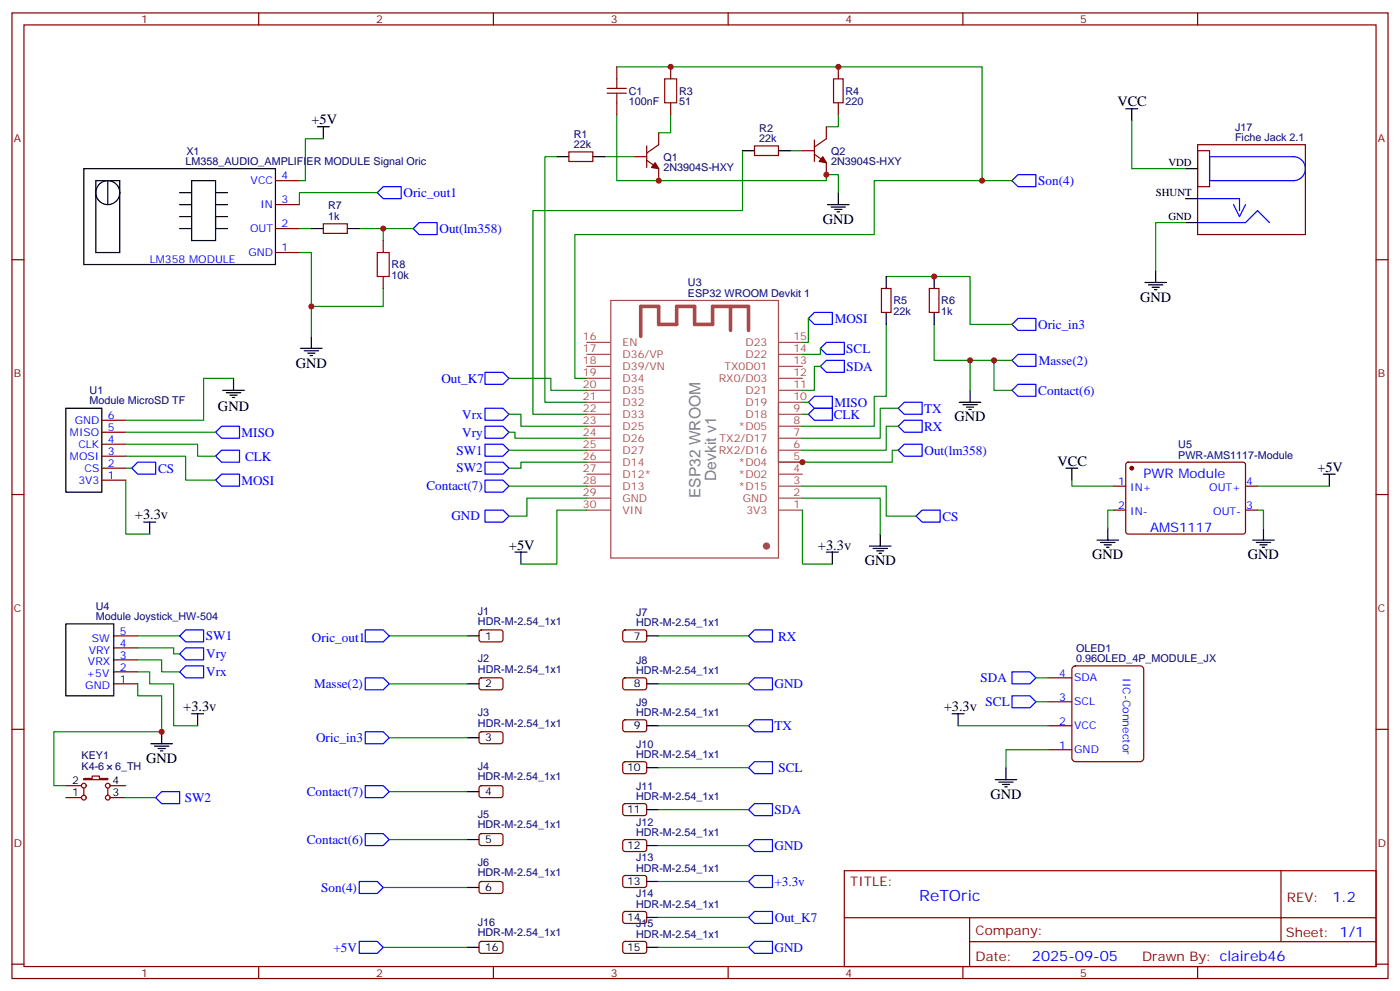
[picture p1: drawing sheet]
<svg xmlns="http://www.w3.org/2000/svg" width="412mm" height="292mm" viewBox="0 0 412 292" stroke-linecap="round" stroke-linejoin="round" font-family="sans-serif">
<g fill="none" stroke="#870000" stroke-width=".35">
<path d="M3.5 3.8h405.4v284.3h-405.4zM7.1 7.3h398.2v277.3h-398.2zM76.2 3.8v3.5M145.3 3.8v3.5M181.7 19.7v3.5M197.6 19.7v3.5M214.5 3.8v3.5M246.9 19.7v3.5M283.6 3.8v3.5M352.8 3.8v3.5M181.7 30.3v3.5M194 39.1v3.5l-3.5 2.5"/>
<path d="M197.6 30.3v3.5M243.4 37.3v3.6l-3.5 2.4M246.9 30.3v3.5M81.1 53.2h7.1M167.6 44.7h7v2.9h-7zM187 46.1h3.5M190.5 47.2l3.5 2.5v3.5M190.5 43v6.3M222.2 43h7.1v2.8h-7.1zM236.4 44.4h3.5M239.9 45.4l3.5 2.5v3.5M239.9 41.2v6.4"/>
<path d="M3.5 76.5h3.6M81.1 74.4h7.1M81.1 67.3h7.1M81.1 60.3h7.1M95.2 65.9h7.1v2.8h-7.1zM112.9 70.8v3.6M405.3 76.5h3.6M112.9 81.4v3.5M259.6 84.9h2.9v7.1h-2.9zM273.8 84.9h2.8v7.1h-2.8zM30 137.9h7M30 134.3h7"/>
<path d="M30 130.8h7M30 127.3h7M30 123.8h7M331.8 136.3l.5-.2 34.2 .1 .4 .6-.1 20-.6 .5-34.2-.1-.4-.6v-19.8zM3.5 145.6h3.6M30 141.4h7M328.1 143.2h3.5M328.1 150.2h3.5M366.9 143.2h3.5M366.9 150.2h3.5M405.3 145.6h3.6M33.5 197.8h7.1"/>
<path d="M33.5 194.3h7.1M33.5 190.8h7.1M33.5 187.3h7.1M141.3 185.7l.5-.2h5.9l.5 .7-.1 2.4-.6 .4h-6l-.4-.7v-2.1zM141.3 199.8l.5-.2 5.9 .1 .5 .6-.1 2.4-.6 .4h-6l-.4-.7v-2.1zM183.7 185.7l.4-.2h6l.4 .7-.1 2.4-.6 .4h-5.9l-.5-.7v-2.1zM183.7 199.8l.4-.2 6 .1 .4 .6-.1 2.4-.6 .4h-5.9l-.5-.7v-2.1zM308.7 199.6h7M316 196.5l.8-.4h19l.9 .4 .2 .6v26.1l-.5 .9-.6 .2h-19l-.9-.5-.2-.6v-26.1zM3.5 214.8h3.6M33.5 201.4h7.1M141.3 215.7l.5-.2h5.9l.5 .7-.1 2.4-.6 .4-6-.1-.4-.6v-2.1z"/>
<path d="M183.7 212.2l.4-.3 6 .1 .4 .7-.1 2.3-.6 .5-5.9-.1-.5-.6v-2.1zM308.7 206.7h7M308.7 213.7h7M405.3 214.8h3.6M19.4 234.9h4.6M19.4 231.4h4.6M24.7 229.2h2.5v-.7h2.1v.7h2.4v.4h-7zM24.7 232.1v2.1M31.7 232.1v2.1M32.5 234.9h4.5M32.5 231.4h4.5M141.3 231.6l.5-.2h5.9l.5 .7-.1 2.3-.6 .5-6-.1-.4-.6v-2.1z"/>
<path d="M183.7 224.5l.4-.2 6 .1 .4 .6-.1 2.4-.6 .4h-5.9l-.5-.7v-2.1zM183.7 236.8l.4-.2 6 .1 .4 .6-.1 2.4-.6 .5-5.9-.1-.5-.6v-2.2zM308.7 220.8h7M141.3 245.7l.5-.2h5.9l.5 .7-.1 2.4-.6 .4-6-.1-.4-.6v-2.1zM141.3 259.8l.5-.2h5.9l.5 .7-.1 2.4-.6 .4-6-.1-.4-.6v-2.1zM183.7 247.4l.4-.2 6 .1 .4 .6-.1 2.4-.6 .5-5.9-.1-.5-.7v-2.1zM183.7 258l.4-.2 6 .1 .4 .6-.1 2.4-.6 .4h-5.9l-.5-.7v-2.1zM248.7 256.4h156.6v28.2h-156.6zM377.3 256.4v20.9M141.3 277.4l.5-.2 5.9 .1 .5 .6-.1 2.4-.6 .4h-6l-.4-.7v-2.1zM183.7 268.6l.4-.2h6l.4 .7-.1 2.4-.6 .4h-5.9l-.5-.7v-2.1zM183.7 277.4l.4-.2 6 .1 .4 .6-.1 2.4-.6 .4h-5.9l-.5-.7v-2.1z"/>
<path d="M248.7 270.2h156.5M285.6 277.3h119.6M285.6 270.2v14.2M3.5 283.9h3.6M76.2 284.6v3.5M145.3 284.6v3.5M214.5 284.6v3.5M283.6 284.6v3.5M352.8 284.6v3.5M405.3 283.9h3.6"/>
<circle cx="24.7" cy="231.4" r=".71"/>
<circle cx="24.7" cy="234.9" r=".71"/>
<circle cx="31.8" cy="234.9" r=".71"/>
<circle cx="31.8" cy="231.4" r=".71"/>
</g>
<g fill="none" stroke="#000" stroke-width=".35">
<path d="M93.5 37.3h3.5M95.2 37.3v3.6M331.6 32h3.5M333.4 32v3.6M24.7 49.7h56.4v28.2h-56.4zM28.2 53.2h7.1v21.2h-7.1zM31.7 53.2v7.1M52.9 56.7h3.5M56.4 53.2h7.1v17.6h-7.1zM63.5 56.7h3.5M164 46.1h3.6M174.6 46.1h3.6"/>
<path d="M218.7 44.4h3.5M229.3 44.4h3.5M246.9 56.7v3.6M349.2 49.7h3.6M349.2 58.5h3.6M52.9 60.3h3.5M52.9 67.3h3.5M52.9 63.8h3.5M63.5 60.3h3.5M67 63.8h-3.5v3.5h3.5M91.7 67.3h3.5M102.3 67.3h3.5"/>
<path d="M243.8 60.3h6.3M244.8 61h4.3M245.9 61.7h2.1M246.6 62.4h.7M340.4 79.7v3.5M349.2 65.5h3.6M91.7 99.1v3.5M261.1 81.4v3.5M261.1 92v3.5M275.2 81.4v3.5M275.2 92v3.5M337.3 83.2h6.3"/>
<path d="M338.3 83.9h4.2M339.4 84.6h2.1M340.1 85.3h.7M65.6 114.9h6.4M66.7 115.6h4.2M67.7 116.3h2.1M68.4 117.1h.7M68.8 111.4v3.5M88.5 102.6h6.4M89.6 103.3h4.2M90.7 104h2.1M91.4 104.7h.7"/>
<path d="M282.6 118.5h6.3M283.6 119.2h4.3M284.7 119.9h2.1M285.8 114.9v3.6M19.4 120.2h10.6v24.7h-10.6zM285.4 120.6h.7M314 137.9h3.5M315.7 137.9v3.5M389.8 139.6h3.5M391.6 139.6v3.6M42.3 153.7h3.6M44.1 153.7v3.6"/>
<path d="M259.3 157.3v3.5M323.1 159h6.4M324.2 159.7h4.2M326.3 155.5v3.5M369 159h6.4M370.1 159.7h4.2M372.2 155.5v3.5M151.7 162.6h3.5M153.5 162.6v3.5M243.4 162.6h3.5M245.2 162.6v3.5M256.1 160.8h6.4"/>
<path d="M257.2 161.5h4.2M258.2 162.2h2.1M258.9 162.9h.7M325.3 160.4h2.1M326 161.1h.7M371.1 160.4h2.1M371.8 161.1h.7M19.4 183.7h14.1v21.2h-14.1zM137.6 187.3h3.5M190.5 187.3h3.5M44.4 219h6.4M45.5 219.7h4.2"/>
<path d="M47.6 215.5v3.5M56.4 210.2h3.6M58.2 210.2v3.5M137.6 201.4h3.5M137.6 217.2h3.5M190.5 201.4h3.5M190.5 213.7h3.5M280.5 210.2h3.5M282.2 210.2v3.5M46.6 220.4h2.1M47.3 221.1h.7M137.6 233.1h3.5"/>
<path d="M190.5 226.1h3.5M190.5 238.4h3.5M293.2 229.6h6.3M294.2 230.3h4.2M295.3 231h2.1M296 231.7h.7M296.3 226.1v3.5M137.6 247.2h3.5M190.5 249h3.5M190.5 259.6h3.5M137.6 261.3h3.5M137.6 279h3.5"/>
<path d="M190.5 270.2h3.5M190.5 279h3.5"/>
<circle cx="31.7" cy="56.7" r="3.5"/>
</g>
<g fill="none" stroke="#00f" stroke-width=".35">
<path d="M111.1 56.7l1.8-1.7h5.3v3.5h-5.3zM298.1 53.2l1.8-1.8h5.3v3.6h-5.3zM352.8 58.5h12.3v3.5M356.3 46.1h24.7a3.5 3.5 0 0 1 3.5 3.6 3.5 3.5 0 0 1-3.5 3.5h-24.7zM121.7 67.3l1.8-1.8h5.3v3.6h-5.3zM352.8 65.5h14.1l3.5-3.5 3.5 3.5M363.4 60.3l1.7 3.5 1.8-3.5M238.1 93.8l1.8-1.8h5.3v3.5h-5.3zM298.1 95.5l1.8-1.7h5.3v3.5h-5.3zM142.9 109.6h5.3l1.7 1.8-1.7 1.8h-5.3zM238.1 118.5l1.8-1.8h5.3v3.5h-5.3zM241.7 107.9l1.7-1.8h5.3v3.5h-5.3z"/>
<path d="M241.7 102.6l1.7-1.8h5.3v3.6h-5.3zM298.1 114.9l1.8-1.7h5.3v3.5h-5.3zM298.1 106.1l1.8-1.7h5.3v3.5h-5.3zM38.8 137.9l1.8-1.8h5.3v3.5h-5.3zM63.5 127.3l1.8-1.8h5.3v3.5h-5.3zM63.5 134.3l1.8-1.7h5.3v3.5h-5.3zM142.9 120.2h5.3l1.7 1.8-1.7 1.8h-5.3zM142.9 125.5h5.3l1.7 1.8-1.7 1.7h-5.3zM142.9 130.8h5.3l1.7 1.8-1.7 1.7h-5.3zM142.9 136.1h5.3l1.7 1.8-1.7 1.7h-5.3zM238.1 122l1.8-1.8h5.3v3.6h-5.3zM264.6 120.2l1.7-1.7h5.3v3.5h-5.3z"/>
<path d="M266.3 130.8h5.3v3.5h-5.3l-1.7-1.7zM266.3 123.8h5.3v3.5h-5.3l-1.7-1.8zM63.5 141.4l1.8-1.8h5.3v3.6h-5.3zM142.9 141.4h5.3l1.7 1.8-1.7 1.7h-5.3zM142.9 150.2h5.3l1.7 1.8-1.7 1.7h-5.3zM271.6 150.2h5.3v3.5h-5.3l-1.7-1.7zM52.9 187.3l1.8-1.8h5.3v3.5h-5.3zM52.9 192.5l1.8-1.7h5.3v3.5h-5.3zM52.9 197.8l1.8-1.7h5.3v3.5h-5.3zM107.6 185.5h5.3l1.8 1.8-1.8 1.7h-5.3zM107.6 199.6h5.3l1.8 1.8-1.8 1.7h-5.3zM220.5 187.3l1.7-1.8h5.3v3.5h-5.3z"/>
<path d="M298.1 197.8h5.3l1.8 1.8-1.8 1.8h-5.3zM107.6 215.5h5.3l1.8 1.7-1.8 1.8h-5.3zM220.5 201.4l1.7-1.8h5.3v3.5h-5.3zM220.5 213.7l1.7-1.8h5.3v3.6h-5.3zM298.1 204.9h5.3l1.8 1.8-1.8 1.7h-5.3zM45.9 234.9l1.7-1.8h5.3v3.5h-5.3zM107.6 231.4h5.3l1.8 1.7-1.8 1.8h-5.3zM220.5 238.4l1.7-1.8h5.3v3.6h-5.3zM222.2 224.3h5.3v3.5h-5.3l-1.7-1.7zM105.8 259.6h5.3l1.8 1.7-1.8 1.8h-5.3zM107.6 245.5h5.3l1.8 1.7-1.8 1.8h-5.3zM220.5 249l1.7-1.8h5.3v3.6h-5.3z"/>
<path d="M220.5 259.6l1.7-1.8h5.3v3.5h-5.3zM105.8 277.2h5.3l1.8 1.8-1.8 1.7h-5.3zM220.5 270.2l1.7-1.8h5.3v3.5h-5.3zM220.5 279l1.7-1.8h5.3v3.5h-5.3z"/>
</g>
<g fill="none" stroke="#008700" stroke-width=".35">
<path d="M181.7 19.7h107.6v33.5h-31.8v15.9h-88.2v42.3h3.6M181.7 33.8v19.4h61.7v-1.8h3.5v5.3M197.6 33.8v5.3h-3.6M246.9 33.8v3.5h-3.5M333.4 35.6v14.1h15.8M95.2 40.9h-5.2v12.3h-1.8M111.1 56.7h-22.9v3.6M164 46.1h-3.5v72.4h12.4M178.2 46.1h8.8M218.7 44.4v17.6h-61.7v60h15.9M232.8 44.4h3.6M289.3 53.2h8.8"/>
<path d="M88.2 74.4h3.5v24.7M88.2 67.3h3.5M105.8 67.3h15.9M112.9 67.3v3.5M349.2 65.5h-8.8v14.2M112.9 84.9v5.3h-21.2M238.1 93.8v7h-1.7M261.1 95.5v21.2h-3.6v8.8h-21.1M261.1 81.4h24.7v14.1h12.3M275.2 95.5v10.6h10.6M68.8 111.4h-8.8v12.4h-23M149.9 111.4h12.4v3.5h10.6"/>
<path d="M229.3 118.5v17.6h33.5v-3.5h1.8M236.4 118.5h1.7M241.7 102.6v1.8h-5.3M241.7 107.9h-1.8v7h-3.5M292.8 106.1v8.8h5.3M298.1 106.1h-12.3v8.8M37 130.8h21.2v3.5h5.3M37 134.3h17.7v7.1h8.8M37 127.3h26.5M37 137.9h1.8M149.9 122h3.6v3.5h19.4M149.9 127.3h1.8v1.7h21.2"/>
<path d="M149.9 132.6h23M172.9 136.1h-19.4v1.8h-3.6M236.4 122h1.7M264.6 120.2h-5.3v8.8h-22.9M264.6 125.5h-3.5v7.1h-24.7M37 141.4v15.9h7.1M149.9 143.2h23M172.9 150.2h-8.9v15.9h-10.5M172.9 146.7h-17.7v5.3h-5.3M236.4 150.2v15.9h8.8M236.4 146.7h22.9v10.6M236.4 143.2h24.7v8.8h8.8"/>
<path d="M315.7 141.4v1.8h12.4M328.1 150.2h-1.8v5.3M370.4 150.2h1.8v5.3M370.4 143.2h21.2M40.6 197.8h3.5v3.6h7.1v12.3h7M40.6 194.3h7v3.5h5.3M40.6 190.8h10.6v1.7h1.7M40.6 187.3h12.3M114.7 187.3h22.9M194 187.3h26.5M305.2 199.6h3.5M40.6 201.4v3.5h7v10.6h-31.7v15.9h3.5"/>
<path d="M114.7 201.4h22.9M114.7 217.2h22.9M194 213.7h26.5M194 201.4h26.5M282.2 213.7h26.5M305.2 206.7h3.5M37 234.9h8.9M114.7 233.1h22.9M194 226.1h26.5M194 238.4h26.5M308.7 220.8h-12.4v5.3M114.7 247.2h22.9"/>
<path d="M194 249h26.5M194 259.6h26.5M112.9 261.3h24.7M112.9 279h24.7M194 270.2h26.5M194 279h26.5"/>
</g>
<g fill="none" stroke="#a64a4a" stroke-width=".35">
<path d="M179.9 88.5h49.4v75.8h-49.4zM172.9 118.5h6.9M172.9 114.9h6.9M172.9 111.4h6.9M172.9 107.9h6.9M172.9 104.4h6.9M172.9 100.8h6.9M229.4 118.5h7M229.4 114.9h7M229.4 111.4h7M229.4 107.9h7M229.4 104.4h7"/>
<path d="M229.4 100.8h7M172.9 139.6h6.9M172.9 136.1h6.9M172.9 132.6h6.9M172.9 129h6.9M172.9 125.5h6.9M172.9 122h6.9M229.4 139.6h7M229.4 136.1h7M229.4 132.6h7M229.4 129h7M229.4 125.5h7"/>
<path d="M229.4 122h7M172.9 150.2h6.9M172.9 146.7h6.9M172.9 143.2h6.9M229.4 150.2h7M229.4 146.7h7M229.4 143.2h7"/>
</g>
<circle cx="225.8" cy="160.8" r=".88" fill="#a64a4a" stroke="#a64a4a" stroke-width=".35"/>
<path d="M215.2 90.2v7.1M220.5 97.3v-7.1h-10.6v5.3h-5.3v-5.3h-5.3v5.3h-5.3v-5.3h-5.3v8.9" fill="none" stroke="#a64a4a" stroke-width="1.1"/>
<path d="M352.8 44.4h3.5v10.6h-3.5zM352.8 42.6h31.7v26.5h-31.7z" fill="none" stroke="#800000" stroke-width=".35"/>
<g fill="#870000" stroke="#870000" stroke-width=".35">
<path d="M193 47.9l1 1.8-2.1-.4z"/>
<path d="M242.4 46.1l1 1.8-2.1-.3z"/>
<circle cx="333.4" cy="137.9" r=".53"/>
</g>
<path d="M178.9 27.4h5.6M178.9 26h5.6M181.7 23.2v2.8M181.7 27.4v2.9M195.8 23.2h3.5v7.1h-3.5zM245.5 23.2h2.9v7.1h-2.9zM111.1 74.4h3.6v7h-3.6z" fill="none" stroke="#a10000" stroke-width=".35"/>
<g fill="#c00">
<circle cx="292.8" cy="106.1" r=".88"/>
<circle cx="236.4" cy="136.1" r=".88"/>
<circle cx="285.8" cy="106.1" r=".88"/>
<circle cx="289.3" cy="53.2" r=".88"/>
<circle cx="47.6" cy="215.5" r=".88"/>
<circle cx="91.7" cy="90.2" r=".88"/>
<circle cx="112.9" cy="67.3" r=".88"/>
<circle cx="246.9" cy="19.7" r=".88"/>
<circle cx="197.6" cy="19.7" r=".88"/>
<circle cx="275.2" cy="81.4" r=".88"/>
<circle cx="194" cy="53.2" r=".88"/>
<circle cx="243.4" cy="51.4" r=".88"/>
</g>
<g font-size="4.6" fill="#838383">
<text x="211" y="141.6" transform="rotate(-90 211 141.6)">Devkit v1</text>
<text x="206.4" y="146.7" transform="rotate(-90 206.4 146.7)">ESP32 WROOM</text>
</g>
<text font-size="4.6" fill="#00f" x="270.8" y="265.4">ReTOric</text>
<g font-size="4.2">
<text x="329.1" y="31.3">VCC</text>
<text x="91.7" y="36.6">+5V</text>
<text x="242.4" y="65.9">GND</text>
<text x="335.8" y="88.8">GND</text>
<text x="87.1" y="108.2">GND</text>
<text x="64.2" y="121">GND</text>
<text x="281.2" y="124.1">GND</text>
<text x="311.5" y="137.2">VCC</text>
<text x="388.1" y="138.9">+5V</text>
<text x="39.7" y="152.7">+3.3v</text>
<text x="149.9" y="161.9">+5V</text>
<text x="240.9" y="161.9">+3.3v</text>
<text x="254.7" y="166.4">GND</text>
<text x="321.7" y="164.7">GND</text>
<text x="367.6" y="164.7">GND</text>
<text x="54" y="209.5">+3.3v</text>
<text x="278" y="209.5">+3.3v</text>
<text x="43" y="224.6">GND</text>
<text x="291.7" y="235.2">GND</text>
</g>
<g font-size="4.2" fill="#00f">
<text x="392.5" y="265.7">1.2</text>
<text x="304" y="283">2025-09-05</text>
</g>
<g font-size="3.9" fill="#00f">
<text x="118.9" y="58.1">Oric_out1</text>
<text x="305.9" y="54.5">Son(4)</text>
<text x="129.5" y="68.7">Out(lm358)</text>
<text x="245.9" y="95">MOSI</text>
<text x="305.9" y="96.9">Oric_in3</text>
<text x="249.3" y="103.9">SCL</text>
<text x="306" y="107.5">Masse(2)</text>
<text x="130" y="112.7">Out_K7</text>
<text x="249.3" y="109.2">SDA</text>
<text x="245.8" y="119.8">MISO</text>
<text x="305.9" y="116.3">Contact(6)</text>
<text x="136.2" y="123.3">Vrx</text>
<text x="245.6" y="123.3">CLK</text>
<text x="272.2" y="121.6">TX</text>
<text x="71.2" y="128.6">MISO</text>
<text x="136.2" y="128.6">Vry</text>
<text x="272.2" y="126.9">RX</text>
<text x="72.2" y="135.7">CLK</text>
<text x="134.4" y="133.8">SW1</text>
<text x="272.3" y="133.9">Out(lm358)</text>
<text x="46.6" y="139.2">CS</text>
<text x="71.1" y="142.7">MOSI</text>
<text x="134.4" y="139.1">SW2</text>
<text x="336.9" y="140.7">PWR Module</text>
<text x="125.6" y="144.4">Contact(7)</text>
<text x="133" y="153.2">GND</text>
<text x="277.6" y="153.3">CS</text>
<text x="338.8" y="156.6">AMS1117</text>
<text x="60.7" y="188.6">SW1</text>
<text x="91.9" y="189">Oric_out1</text>
<text x="229.2" y="188.6">RX</text>
<text x="60.7" y="193.8">Vry</text>
<text x="60.7" y="199.1">Vrx</text>
<text x="92.5" y="202.6">Masse(2)</text>
<text x="228.1" y="202.7">GND</text>
<text x="288.8" y="200.8">SDA</text>
<text x="290.3" y="207.9">SCL</text>
<text x="228.1" y="215">TX</text>
<text x="93.1" y="218.5">Oric_in3</text>
<text x="229.3" y="227.4">SCL</text>
<text x="54.4" y="236.2">SW2</text>
<text x="90.4" y="234.4">Contact(7)</text>
<text x="228.1" y="239.8">SDA</text>
<text x="90.4" y="248.5">Contact(6)</text>
<text x="228.1" y="250.3">GND</text>
<text x="94.6" y="262.6">Son(4)</text>
<text x="228.1" y="260.9">+3.3v</text>
<text x="228.2" y="271.4">Out_K7</text>
<text x="98.2" y="280.2">+5V</text>
<text x="228.1" y="280.3">GND</text>
</g>
<g font-size="3.9" fill="#800">
<text x="250.5" y="261">TITLE:</text>
<text x="379.1" y="265.7">REV:</text>
<text x="287.4" y="275.2">Company:</text>
<text x="378.7" y="275.8">Sheet: 1/1</text>
<text x="287.4" y="282.9">Date:</text>
<text x="336.4" y="282.9">Drawn By: claireb46</text>
</g>
<g font-size="3.2" fill="#800">
<text x="41.6" y="6.8">1</text>
<text x="110.8" y="6.8">2</text>
<text x="179.9" y="6.8">3</text>
<text x="249.1" y="6.8">4</text>
<text x="318.2" y="6.8">5</text>
<text x="4.1" y="41.9">A</text>
<text x="405.9" y="41.9">A</text>
<text x="4.1" y="111.1">B</text>
<text x="405.9" y="111.1">B</text>
<text x="4.1" y="180.2">C</text>
<text x="405.9" y="180.2">C</text>
<text x="4.1" y="249.3">D</text>
<text x="405.9" y="249.3">D</text>
<text x="41.6" y="287.6">1</text>
<text x="110.8" y="287.6">2</text>
<text x="179.9" y="287.6">3</text>
<text x="249.1" y="287.6">4</text>
<text x="318.2" y="287.6">5</text>
</g>
<g font-size="3.2" fill="#000080">
<text x="185.2" y="27.9">C1</text>
<text x="200" y="27.9">R3</text>
<text x="249.1" y="27.9">R4</text>
<text x="185.2" y="31">100nF</text>
<text x="200" y="31">51</text>
<text x="249.1" y="31">220</text>
<text x="169" y="40.5">R1</text>
<text x="223.7" y="41.9">22k</text>
<text x="223.7" y="38.7">R2</text>
<text x="363.8" y="41.6">Fiche Jack 2.1</text>
<text x="363.8" y="38.4">J17</text>
<text x="54.9" y="45.6">X1</text>
<text x="169" y="43.7">22k</text>
<text x="195.4" y="47.3">Q1</text>
<text x="244.8" y="45.5">Q2</text>
<text x="54.6" y="48.6">LM358_AUDIO_AMPLIFIER MODULE Signal Oric</text>
<text x="195.4" y="50.4">2N3904S-HXY</text>
<text x="244.8" y="48.7">2N3904S-HXY</text>
<text x="96.7" y="64.8">1k</text>
<text x="96.7" y="61.7">R7</text>
<text x="115.4" y="82.2">10k</text>
<text x="115.4" y="79">R8</text>
<text x="202.6" y="87.4">ESP32 WROOM Devkit 1</text>
<text x="202.6" y="84.3">U3</text>
<text x="263.2" y="89.6">R5</text>
<text x="277.3" y="89.6">R6</text>
<text x="263.2" y="92.8">22k</text>
<text x="277.3" y="92.8">1k</text>
<text x="26.4" y="119">Module MicroSD TF</text>
<text x="26.4" y="115.9">U1</text>
<text x="347.1" y="135">PWR-AMS1117-Module</text>
<text x="347.1" y="132">U5</text>
<text x="28.2" y="179.6">U4</text>
<text x="28.2" y="182.7">Module Joystick_HW-504</text>
<text x="140.8" y="184">HDR-M-2.54_1x1</text>
<text x="140.8" y="181">J1</text>
<text x="187.3" y="184.4">HDR-M-2.54_1x1</text>
<text x="187.3" y="181.4">J7</text>
<text x="317" y="192">OLED1</text>
<text x="140.8" y="195.1">J2</text>
<text x="187.3" y="195.5">J8</text>
<text x="317" y="195">0.96OLED_4P_MODULE_JX</text>
<text x="140.8" y="198.1">HDR-M-2.54_1x1</text>
<text x="187.3" y="198.5">HDR-M-2.54_1x1</text>
<text x="187.3" y="207.8">J9</text>
<text x="140.8" y="214">HDR-M-2.54_1x1</text>
<text x="140.8" y="210.9">J3</text>
<text x="187.3" y="210.9">HDR-M-2.54_1x1</text>
<text x="187.3" y="220.2">J10</text>
<text x="24" y="226.7">K4-6</text>
<text x="24" y="223.6">KEY1</text>
<text x="33.9" y="226.7">6_TH</text>
<text x="140.7" y="226.7">J4</text>
<text x="187.3" y="223.2">HDR-M-2.54_1x1</text>
<text x="140.7" y="229.7">HDR-M-2.54_1x1</text>
<text x="187.3" y="232.5">J11</text>
<text x="187.3" y="235.6">HDR-M-2.54_1x1</text>
<text x="140.7" y="243.8">HDR-M-2.54_1x1</text>
<text x="140.7" y="240.8">J5</text>
<text x="187.3" y="243.1">J12</text>
<text x="187.3" y="246.2">HDR-M-2.54_1x1</text>
<text x="140.7" y="258">HDR-M-2.54_1x1</text>
<text x="140.7" y="254.9">J6</text>
<text x="187.3" y="256.8">HDR-M-2.54_1x1</text>
<text x="187.3" y="253.7">J13</text>
<text x="187.3" y="267.3">HDR-M-2.54_1x1</text>
<text x="187.3" y="264.3">J14</text>
<text x="140.7" y="275.6">HDR-M-2.54_1x1</text>
<text x="140.7" y="272.6">J16</text>
<text x="187.3" y="273.1">J15</text>
<text x="187.3" y="276.2">HDR-M-2.54_1x1</text>
</g>
<g font-size="3.2" fill="#00f">
<text x="82.9" y="52.8">4</text>
<text x="73.8" y="54.3">VCC</text>
<text x="82.9" y="59.9">3</text>
<text x="76.7" y="61.3">IN</text>
<text x="73.7" y="68.4">OUT</text>
<text x="82.9" y="67">2</text>
<text x="44.1" y="77.4">LM358 MODULE</text>
<text x="73.2" y="75.4">GND</text>
<text x="82.9" y="74">1</text>
<text x="22" y="124.8">GND</text>
<text x="31.7" y="123.4">6</text>
<text x="20.6" y="128.3">MISO</text>
<text x="23.1" y="131.9">CLK</text>
<text x="31.7" y="130.5">4</text>
<text x="31.7" y="126.9">5</text>
<text x="20.6" y="135.4">MOSI</text>
<text x="31.7" y="137.5">2</text>
<text x="31.7" y="134">3</text>
<text x="23.1" y="142.5">3V3</text>
<text x="24.9" y="138.9">CS</text>
<text x="31.7" y="141">1</text>
<text x="329.4" y="142.8">1</text>
<text x="367.1" y="142.8">4</text>
<text x="329.4" y="149.9">2</text>
<text x="332.9" y="144.6">IN+</text>
<text x="356.2" y="144.6">OUT+</text>
<text x="367.1" y="149.9">3</text>
<text x="332.9" y="151.6">IN-</text>
<text x="357.4" y="151.6">OUT-</text>
<text x="27" y="188.9">SW</text>
<text x="35.3" y="190.4">4</text>
<text x="35.3" y="186.9">5</text>
<text x="25.9" y="196">VRX</text>
<text x="26.1" y="192.4">VRY</text>
<text x="35.3" y="197.5">2</text>
<text x="35.3" y="194">3</text>
<text x="25.1" y="203">GND</text>
<text x="25.5" y="199.5">+5V</text>
<text x="35.3" y="201">1</text>
<text x="312" y="199.2">4</text>
<text x="316.4" y="200.7">SDA</text>
<text x="330.7" y="199.7" transform="rotate(90 330.7 199.7)">IIC-Connector</text>
<text x="312" y="206.3">3</text>
<text x="316.4" y="207.7">SCL</text>
<text x="312" y="213.4">2</text>
<text x="316.4" y="214.8">VCC</text>
<text x="312" y="220.4">1</text>
<text x="316.4" y="221.8">GND</text>
</g>
<g font-size="3.2">
<text x="344.2" y="49">VDD</text>
<text x="340.5" y="57.8">SHUNT</text>
<text x="344.2" y="64.8">GND</text>
<text x="142.9" y="188.3">1</text>
<text x="186.7" y="188.3">7</text>
<text x="142.9" y="202.4">2</text>
<text x="186.7" y="202.4">8</text>
<text x="186.7" y="214.8">9</text>
<text x="142.9" y="218.3">3</text>
<text x="184.7" y="227.1">10</text>
<text x="21.3" y="231">2</text>
<text x="33.2" y="231">4</text>
<text x="21.3" y="234.5">1</text>
<text x="33.2" y="234.5">3</text>
<text x="142.9" y="234.2">4</text>
<text x="184.7" y="239.5">11</text>
<text x="142.9" y="248.3">5</text>
<text x="184.7" y="250">12</text>
<text x="142.9" y="262.4">6</text>
<text x="184.7" y="260.6">13</text>
<text x="184.7" y="271.2">14</text>
<text x="142.9" y="280">16</text>
<text x="184.7" y="280">15</text>
</g>
<g font-size="3.2" fill="#a54b4b">
<text x="171.7" y="100.1">16</text>
<text x="183.4" y="101.9">EN</text>
<text x="219.6" y="101.9">D23</text>
<text x="233.7" y="100.1">15</text>
<text x="171.7" y="103.7">17</text>
<text x="171.7" y="107.2">18</text>
<text x="183.4" y="105.4">D36/VP</text>
<text x="219.6" y="105.4">D22</text>
<text x="233.7" y="107.2">13</text>
<text x="233.7" y="103.7">14</text>
<text x="171.7" y="110.7">19</text>
<text x="183.4" y="108.9">D39/VN</text>
<text x="183.4" y="112.4">D34</text>
<text x="211.7" y="112.4">RX0/D03</text>
<text x="213.4" y="108.9">TX0D01</text>
<text x="233.7" y="110.7">12</text>
<text x="171.7" y="114.2">20</text>
<text x="171.7" y="117.8">21</text>
<text x="183.4" y="116">D35</text>
<text x="183.4" y="119.5">D32</text>
<text x="219.6" y="119.5">D19</text>
<text x="219.6" y="116">D21</text>
<text x="233.7" y="117.8">10</text>
<text x="233.7" y="114.2">11</text>
<text x="171.7" y="121.3">22</text>
<text x="171.7" y="124.8">23</text>
<text x="183.4" y="123">D33</text>
<text x="219.6" y="123">D18</text>
<text x="233.7" y="124.8">8</text>
<text x="233.7" y="121.3">9</text>
<text x="171.7" y="128.4">24</text>
<text x="171.7" y="131.9">25</text>
<text x="183.4" y="126.6">D25</text>
<text x="183.4" y="130.1">D26</text>
<text x="212" y="130.1">TX2/D17</text>
<text x="217.6" y="126.6">*D05</text>
<text x="233.7" y="131.9">6</text>
<text x="233.7" y="128.4">7</text>
<text x="171.7" y="135.4">26</text>
<text x="183.4" y="133.6">D27</text>
<text x="183.4" y="137.1">D14</text>
<text x="211.7" y="133.6">RX2/D16</text>
<text x="217.6" y="137.1">*D04</text>
<text x="233.7" y="135.4">5</text>
<text x="171.7" y="138.9">27</text>
<text x="171.7" y="142.5">28</text>
<text x="183.4" y="140.7">D12*</text>
<text x="217.6" y="140.7">*D02</text>
<text x="233.7" y="142.5">3</text>
<text x="233.7" y="138.9">4</text>
<text x="171.7" y="146">29</text>
<text x="171.7" y="149.5">30</text>
<text x="183.4" y="144.2">D13</text>
<text x="183.4" y="147.7">GND</text>
<text x="217.6" y="144.2">*D15</text>
<text x="218.8" y="147.7">GND</text>
<text x="233.7" y="149.5">1</text>
<text x="233.7" y="146">2</text>
<text x="183.4" y="151.3">VIN</text>
<text x="219.9" y="151.3">3V3</text>
</g>
</svg>
